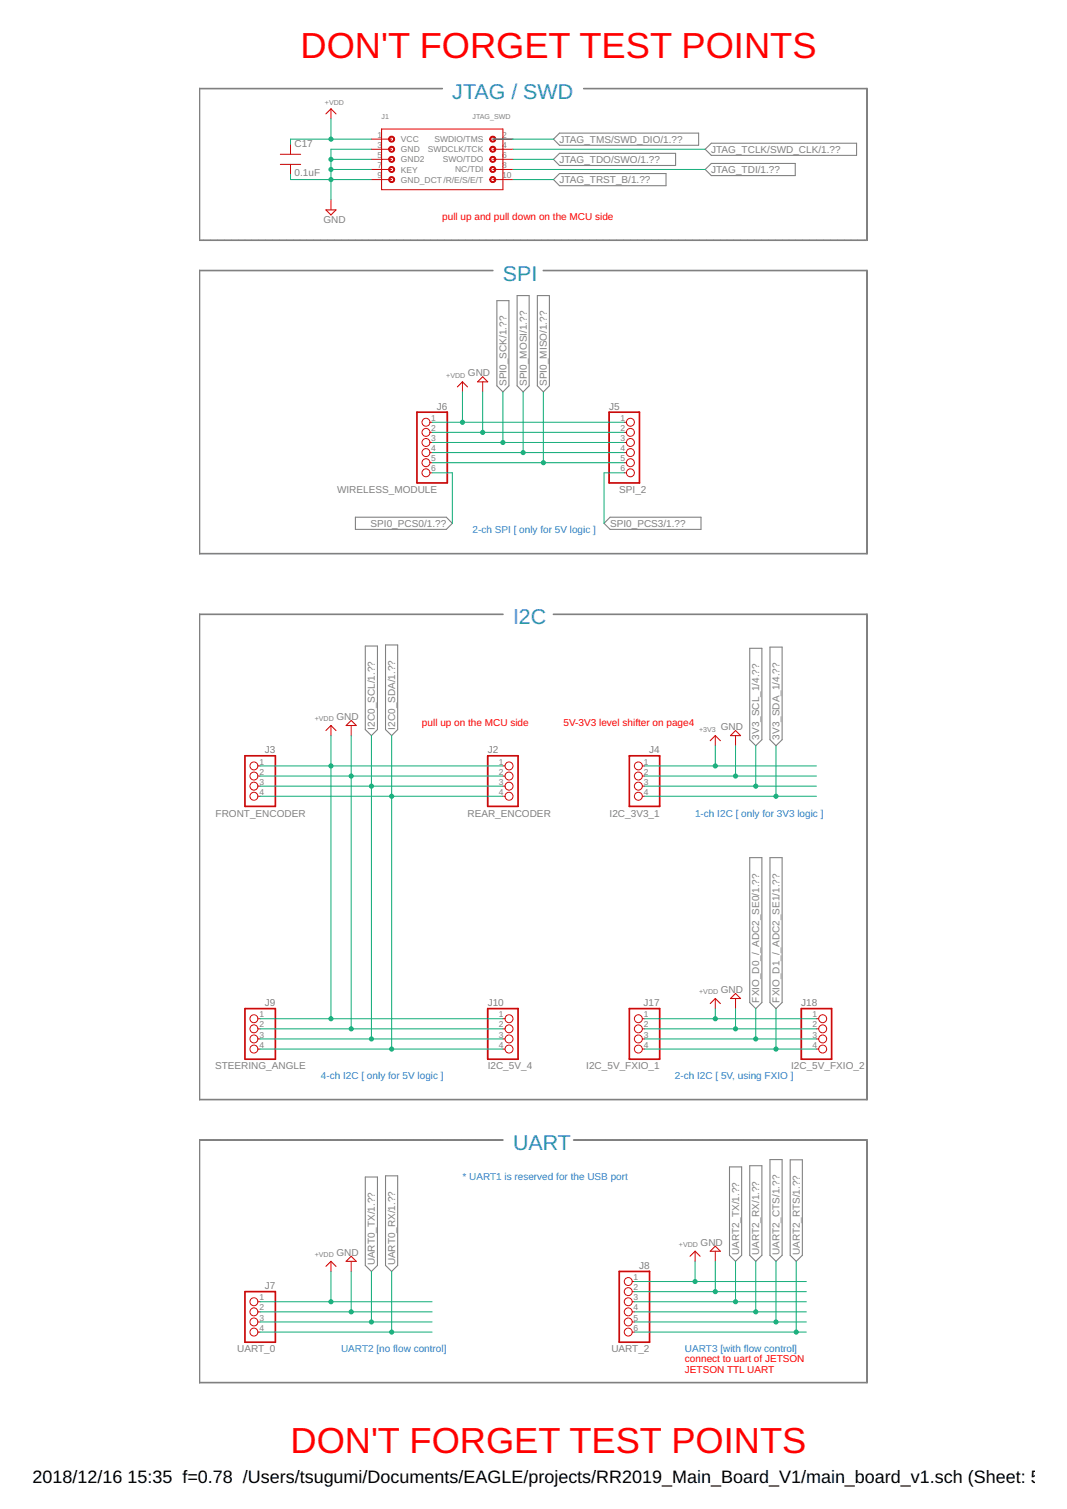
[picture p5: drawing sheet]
<svg xmlns="http://www.w3.org/2000/svg" width="210mm" height="297mm" viewBox="0 0 210 297" stroke-linecap="round" stroke-linejoin="round" font-family="sans-serif">
<g fill="none" stroke="#808080" stroke-width=".21">
<path d="M108.9 27.4l1.2-1.2h27.3v2.4h-27.3zM108.9 35.3l1.2-1.1h20.9v2.4h-20.9zM108.9 31.4l1.2-1.2h22.8v2.4h-22.8zM138.7 29.4l1.2-1.2h28.6v2.4h-28.6zM138.7 33.4l1.2-1.2h16.5v2.4h-16.5zM97.7 59.2h2.4v16.7l-1.2 1.3-1.2-1.3zM101.7 58.2h2.4v17.7l-1.2 1.3-1.2-1.3zM105.7 58.2h2.4v17.7l-1.2 1.3-1.2-1.3zM69.9 101.8h17.9l1.2 1.2-1.2 1.2h-17.9zM120 101.8h17.9v2.4h-17.9l-1.2-1.2zM71.9 127.2h2.4v16.4l-1.2 1.2-1.2-1.2zM75.8 127h2.4v16.6l-1.2 1.2-1.2-1.2z"/>
<path d="M147.5 127.6h2.4v18l-1.2 1.2-1.2-1.2zM151.5 127.4h2.4v18.2l-1.2 1.2-1.2-1.2zM147.5 168.8h2.4v28.5l-1.2 1.2-1.2-1.2zM151.5 168.8h2.4v28.5l-1.2 1.2-1.2-1.2zM71.9 231.7h2.4v17.4l-1.2 1.2-1.2-1.2zM75.8 231.5h2.4v17.6l-1.2 1.2-1.2-1.2zM143.5 229.7h2.4v17.4l-1.2 1.2-1.2-1.2zM147.5 229.5h2.4v17.6l-1.2 1.2-1.2-1.2zM151.5 228.3h2.4v18.8l-1.2 1.2-1.2-1.2zM155.4 228.3h2.4v18.8l-1.2 1.2-1.2-1.2z"/>
</g>
<g fill="none" stroke="#c90b0b" stroke-width=".21">
<path d="M55.2 30.4h3.9M55.2 32.4h3.9M64.1 22.4l1-1 1 1M75.1 25.4h23.8v11.9h-23.8zM64.1 41.3h2l-1 1zM90 76.2l1-1 1 1M95 74.2l.9 1h-1.9zM64.1 143.8l1-1 1 1M69.1 141.8l1 1h-2zM139.7 145.8l1-1 1 1M144.7 143.8l1 1h-2zM139.7 197.5l1-.9 1 .9"/>
<path d="M144.7 195.6l1 1h-2zM64.1 249.3l1-1 1 1M69.1 247.3l1 1h-2zM135.7 247.3l1-1 1 1M140.7 245.3l1 1h-2z"/>
</g>
<g fill="none" stroke="#c90b0b" stroke-width=".2">
<path d="M57.1 28.4v2M57.1 32.4v2M65.1 21.4v2M65.1 39.3v2M73.1 27.4h3.9M73.1 29.4h3.9M73.1 31.4h3.9M73.1 33.4h3.9M73.1 35.3h3.9M96.9 27.4h4M96.9 29.4h4M96.9 31.4h4"/>
<path d="M96.9 33.4h4M96.9 35.3h4M91 75.2v2M95 75.2v2M84.6 83.1h.4M84.6 85.1h.4M84.6 87.1h.4M84.6 89.1h.4M84.6 91.1h.4M84.6 93.1h.4M122.8 83.1h.5M122.8 85.1h.5"/>
<path d="M122.8 87.1h.5M122.8 89.1h.5M122.8 91.1h.5M122.8 93.1h.5M50.7 150.8h.5M50.7 152.8h.5M50.7 154.7h.5M50.7 156.7h.5M65.1 142.8v2M69.1 142.8v2M98.9 150.8h.5M98.9 152.8h.5"/>
<path d="M98.9 154.7h.5M98.9 156.7h.5M126.3 150.8h.5M126.3 152.8h.5M126.3 154.7h.5M126.3 156.7h.5M140.7 144.8v2M144.7 144.8v2M140.7 196.6v1.9M144.7 196.6v1.9M50.7 200.5h.5M50.7 202.5h.5"/>
<path d="M50.7 204.5h.5M50.7 206.5h.5M98.9 200.5h.5M98.9 202.5h.5M98.9 204.5h.5M98.9 206.5h.5M126.3 200.5h.5M126.3 202.5h.5M126.3 204.5h.5M126.3 206.5h.5M160.6 200.5h.5M160.6 202.5h.5"/>
<path d="M160.6 204.5h.5M160.6 206.5h.5M50.7 256.2h.5M50.7 258.2h.5M65.1 248.3v2M69.1 248.3v2M124.4 256.2h.4M124.4 258.2h.4M124.4 252.3h.4M124.4 254.3h.4M136.7 246.3v2M140.7 246.3v2"/>
<path d="M50.7 260.2h.5M50.7 262.2h.5M124.4 260.2h.4M124.4 262.2h.4"/>
<circle cx="83.8" cy="91.1" r=".78"/>
<circle cx="83.8" cy="83.1" r=".78"/>
<circle cx="83.8" cy="85.1" r=".78"/>
<circle cx="83.8" cy="89.1" r=".78"/>
<circle cx="83.8" cy="87.1" r=".78"/>
<circle cx="83.8" cy="93.1" r=".78"/>
<circle cx="124" cy="83.1" r=".78"/>
<circle cx="124" cy="89.1" r=".78"/>
<circle cx="124" cy="91.1" r=".78"/>
<circle cx="124" cy="85.1" r=".78"/>
<circle cx="124" cy="87.1" r=".78"/>
<circle cx="124" cy="93.1" r=".78"/>
<circle cx="50" cy="156.7" r=".78"/>
<circle cx="50" cy="150.8" r=".78"/>
<circle cx="50" cy="154.7" r=".78"/>
<circle cx="50" cy="152.8" r=".78"/>
<circle cx="100.1" cy="156.7" r=".78"/>
<circle cx="100.1" cy="154.7" r=".78"/>
<circle cx="100.1" cy="150.8" r=".78"/>
<circle cx="100.1" cy="152.8" r=".78"/>
<circle cx="125.6" cy="156.7" r=".78"/>
<circle cx="125.6" cy="150.8" r=".78"/>
<circle cx="125.6" cy="152.8" r=".78"/>
<circle cx="125.6" cy="154.7" r=".78"/>
<circle cx="50" cy="204.5" r=".78"/>
<circle cx="50" cy="206.5" r=".78"/>
<circle cx="50" cy="200.5" r=".78"/>
<circle cx="50" cy="202.5" r=".78"/>
<circle cx="100.1" cy="204.5" r=".78"/>
<circle cx="100.1" cy="200.5" r=".78"/>
<circle cx="100.1" cy="202.5" r=".78"/>
<circle cx="100.1" cy="206.5" r=".78"/>
<circle cx="125.6" cy="204.5" r=".78"/>
<circle cx="125.6" cy="200.5" r=".78"/>
<circle cx="125.6" cy="202.5" r=".78"/>
<circle cx="125.6" cy="206.5" r=".78"/>
<circle cx="161.8" cy="206.5" r=".78"/>
<circle cx="161.8" cy="204.5" r=".78"/>
<circle cx="161.8" cy="200.5" r=".78"/>
<circle cx="161.8" cy="202.5" r=".78"/>
<circle cx="50" cy="258.2" r=".78"/>
<circle cx="50" cy="256.2" r=".78"/>
<circle cx="123.6" cy="254.3" r=".78"/>
<circle cx="123.6" cy="258.2" r=".78"/>
<circle cx="123.6" cy="252.3" r=".78"/>
<circle cx="123.6" cy="256.2" r=".78"/>
<circle cx="50" cy="260.2" r=".78"/>
<circle cx="50" cy="262.2" r=".78"/>
<circle cx="123.6" cy="262.2" r=".78"/>
<circle cx="123.6" cy="260.2" r=".78"/>
</g>
<g fill="#c90b0b" stroke="#c90b0b" stroke-width=".2">
<path d="M76.6 27a.6 .6 0 0 1 1 .1 .6 .6 0 0 1-.4 .9 .6 .6 0 0 1-.7-.6h.1a.39 .39 0 0 1 .6-.4 .39 .39 0 0 1 .1 .6 .39 .39 0 0 1-.6-.1l-.1-.1h-.1z" fill-rule="evenodd"/>
<path d="M76.6 29a.6 .6 0 0 1 1 .1 .6 .6 0 0 1-.4 .8 .6 .6 0 0 1-.7-.5h.1a.39 .39 0 0 1 .6-.4 .39 .39 0 0 1 .1 .6 .39 .39 0 0 1-.6-.1l-.1-.1h-.1z" fill-rule="evenodd"/>
<path d="M76.6 30.9a.6 .6 0 0 1 1 .2 .6 .6 0 0 1-.4 .8 .6 .6 0 0 1-.7-.5h.1a.39 .39 0 0 1 .6-.4 .39 .39 0 0 1 .1 .6 .39 .39 0 0 1-.6-.1l-.1-.1h-.1z" fill-rule="evenodd"/>
<path d="M76.6 32.9a.6 .6 0 0 1 1 .1 .6 .6 0 0 1-.4 .9 .6 .6 0 0 1-.7-.5h.1a.39 .39 0 0 1 .6-.4 .39 .39 0 0 1 .1 .6 .39 .39 0 0 1-.6-.1l-.1-.1h-.1z" fill-rule="evenodd"/>
<path d="M76.6 34.9a.6 .6 0 0 1 1 .1 .6 .6 0 0 1-.4 .9 .6 .6 0 0 1-.7-.6h.1a.39 .39 0 0 1 .6-.4 .39 .39 0 0 1 .1 .7 .39 .39 0 0 1-.6-.1l-.1-.2h-.1z" fill-rule="evenodd"/>
<path d="M96.5 27a.6 .6 0 0 1 1 .1 .6 .6 0 0 1-.4 .9 .6 .6 0 0 1-.7-.6h.1a.39 .39 0 0 1 .6-.4 .39 .39 0 0 1 .1 .6 .39 .39 0 0 1-.6-.1l-.1-.1h-.1z" fill-rule="evenodd"/>
<path d="M96.5 29a.6 .6 0 0 1 1 .1 .6 .6 0 0 1-.4 .8 .6 .6 0 0 1-.7-.5h.1a.39 .39 0 0 1 .6-.4 .39 .39 0 0 1 .1 .6 .39 .39 0 0 1-.6-.1l-.1-.1h-.1z" fill-rule="evenodd"/>
<path d="M96.5 30.9a.6 .6 0 0 1 1 .2 .6 .6 0 0 1-.4 .8 .6 .6 0 0 1-.7-.5h.1a.39 .39 0 0 1 .6-.4 .39 .39 0 0 1 .1 .6 .39 .39 0 0 1-.6-.1l-.1-.1h-.1z" fill-rule="evenodd"/>
<path d="M96.5 32.9a.6 .6 0 0 1 1 .1 .6 .6 0 0 1-.4 .9 .6 .6 0 0 1-.7-.5h.1a.39 .39 0 0 1 .6-.4 .39 .39 0 0 1 .1 .6 .39 .39 0 0 1-.6-.1l-.1-.1h-.1z" fill-rule="evenodd"/>
<path d="M96.5 34.9a.6 .6 0 0 1 1 .1 .6 .6 0 0 1-.4 .9 .6 .6 0 0 1-.7-.6h.1a.39 .39 0 0 1 .6-.4 .39 .39 0 0 1 .1 .7 .39 .39 0 0 1-.6-.1l-.1-.2h-.1z" fill-rule="evenodd"/>
</g>
<path d="M82 81.1h6v14h-6zM119.8 81.1h6v14h-6zM48.2 148.8h6v9.9h-6zM95.9 148.8h6v9.9h-6zM123.8 148.8h6v9.9h-6zM48.2 198.5h6v10h-6zM95.9 198.5h6v10h-6zM123.8 198.5h6v10h-6zM157.6 198.5h6v10h-6zM48.2 254.3h6v9.9h-6zM121.8 250.3h6v13.9h-6z" fill="none" stroke="#c90b0b" stroke-width=".34"/>
<g fill="none" stroke="#0dab76" stroke-width=".2">
<path d="M57.1 34.4v.9h16M65.1 23.4v4M65.1 31.4h8M65.1 33.4h8M73.1 29.4h-8v9.9M73.1 27.4h-16v1M96.9 27.4h12M100.9 29.4h37.8M100.9 31.4h8M100.9 33.4h37.8M100.9 35.3h8M91 77.2v5.9"/>
<path d="M95 77.2v7.9M98.9 77.2v9.9M102.9 77.2v11.9M106.9 77.2v13.9M85 83.1h37.8M85 85.1h37.8M85 87.1h37.8M85 89.1h37.8M85 91.1h37.8M85 93.1h4v9.9M122.8 93.1h-4v9.9M51.2 150.8h47.7"/>
<path d="M51.2 152.8h47.7M51.2 154.7h47.7M51.2 156.7h47.7M65.1 144.8v55.7M69.1 144.8v57.7M73.1 144.8v59.7M77 144.8v61.7M126.8 150.8h33.8M126.8 152.8h33.8M126.8 154.7h33.8M126.8 156.7h33.8M140.7 146.8v4"/>
<path d="M144.7 146.8v6M148.7 146.8v7.9M152.7 146.8v9.9M140.7 198.5v2M144.7 198.5v4M148.7 198.5v6M152.7 198.5v8M51.2 200.5h47.7M51.2 202.5h47.7M51.2 204.5h47.7M51.2 206.5h47.7M126.8 200.5h33.8"/>
<path d="M126.8 202.5h33.8M126.8 204.5h33.8M126.8 206.5h33.8M51.2 256.2h33.8M51.2 258.2h33.8M65.1 250.3v5.9M69.1 250.3v7.9M73.1 250.3v9.9M77 250.3v11.9M124.8 252.3h33.8M124.8 256.2h33.8M124.8 258.2h33.8"/>
<path d="M124.8 254.3h33.8M136.7 248.3v4M140.7 248.3v6M144.7 248.3v7.9M148.7 248.3v9.9M152.7 248.3v11.9M156.6 248.3v13.9M51.2 262.2h33.8M51.2 260.2h33.8M124.8 262.2h33.8M124.8 260.2h33.8"/>
</g>
<g fill="#0dab76" stroke="#0dab76" stroke-width=".2">
<circle cx="65.1" cy="27.4" r=".4"/>
<circle cx="91" cy="83.1" r=".4"/>
<circle cx="65.1" cy="150.8" r=".4"/>
<circle cx="65.1" cy="200.5" r=".4"/>
<circle cx="140.7" cy="150.8" r=".4"/>
<circle cx="136.7" cy="252.3" r=".4"/>
<circle cx="65.1" cy="256.2" r=".4"/>
<circle cx="65.1" cy="31.4" r=".4"/>
<circle cx="65.1" cy="33.4" r=".4"/>
<circle cx="65.1" cy="35.3" r=".4"/>
<circle cx="95" cy="85.1" r=".4"/>
<circle cx="69.1" cy="152.8" r=".4"/>
<circle cx="69.1" cy="202.5" r=".4"/>
<circle cx="144.7" cy="152.8" r=".4"/>
<circle cx="69.1" cy="258.2" r=".4"/>
<circle cx="140.7" cy="254.3" r=".4"/>
<circle cx="144.7" cy="202.5" r=".4"/>
<circle cx="98.9" cy="87.1" r=".4"/>
<circle cx="102.9" cy="89.1" r=".4"/>
<circle cx="106.9" cy="91.1" r=".4"/>
<circle cx="73.1" cy="154.7" r=".4"/>
<circle cx="73.1" cy="204.5" r=".4"/>
<circle cx="77" cy="156.7" r=".4"/>
<circle cx="77" cy="206.5" r=".4"/>
<circle cx="148.7" cy="154.7" r=".4"/>
<circle cx="152.7" cy="156.7" r=".4"/>
<circle cx="156.6" cy="262.2" r=".4"/>
<circle cx="152.7" cy="260.2" r=".4"/>
<circle cx="148.7" cy="258.2" r=".4"/>
<circle cx="144.7" cy="256.2" r=".4"/>
<circle cx="140.7" cy="200.5" r=".4"/>
<circle cx="148.7" cy="204.5" r=".4"/>
<circle cx="152.7" cy="206.5" r=".4"/>
<circle cx="73.1" cy="260.2" r=".4"/>
<circle cx="77" cy="262.2" r=".4"/>
</g>
<g fill="#808080" stroke="#808080" stroke-width=".2">
<path d="M39.2 17.4l47.9 .1z"/>
<path d="M39.2 17.4h.1v29.9z"/>
<path d="M39.2 47.3h131.4z"/>
<path d="M170.5 17.4h.1v29.9z"/>
<path d="M114.8 17.4l55.8 .1h-55.8z"/>
<path d="M39.2 53.2l57.8 .1z"/>
<path d="M39.2 53.2h.1v55.9z"/>
<path d="M39.2 109h131.4z"/>
<path d="M170.5 53.2h.1v55.9z"/>
<path d="M106.8 53.2l63.8 .1z"/>
<path d="M39.2 120.9h59.8z"/>
<path d="M39.2 120.9h.1v95.6z"/>
<path d="M39.2 216.4l131.4 .1z"/>
<path d="M170.5 120.9l.1 95.6z"/>
<path d="M108.9 120.9h61.7l-61.7 .1z"/>
<path d="M39.2 224.4h59.8z"/>
<path d="M39.2 224.4h.1v47.8z"/>
<path d="M39.2 272.1l131.4 .1z"/>
<path d="M170.5 224.4h.1v47.8z"/>
<path d="M112.8 224.4h57.8z"/>
</g>
<g font-size="7.1" fill="#f00">
<text x="59.1" y="11.5">DON'T FORGET TEST POINTS</text>
<text x="57.1" y="286.1">DON'T FORGET TEST POINTS</text>
</g>
<g font-size="4.2" fill="#2c7bce">
<text x="89" y="19.4">JTAG / SWD</text>
<text x="98.9" y="55.3">SPI</text>
<text x="100.9" y="122.9">I2C</text>
<text x="100.9" y="226.4">UART</text>
</g>
<g font-size="3.5">
<text x="6.4" y="291.8">2018/12/16</text>
<text x="25.1" y="291.8">15:35 f=0.78 /Users/tsugumi/Documents/EAGLE/projects/RR2019_Main_Board_V1/main_board_v1.sch (Sheet: 5/7)</text>
</g>
<g font-size="2" fill="#808080">
<text x="57.9" y="28.9">C17</text>
<text x="110.1" y="28.1">JTAG_TMS/SWD_DIO/1.??</text>
<text x="57.9" y="34.7">0.1uF</text>
<text x="110.1" y="32.1">JTAG_TDO/SWO/1.??</text>
<text x="139.9" y="30.1">JTAG_TCLK/SWD_CLK/1.??</text>
<text x="139.9" y="34.1">JTAG_TDI/1.??</text>
<text x="110.1" y="36.1">JTAG_TRST_B/1.??</text>
<text x="63.6" y="43.8">GND</text>
<text x="92.1" y="74.1">GND</text>
<text x="99.6" y="76" transform="rotate(-90 99.6 76)">SPI0_SCK/1.??</text>
<text x="103.6" y="76" transform="rotate(-90 103.6 76)">SPI0_MOSI/1.??</text>
<text x="107.6" y="76" transform="rotate(-90 107.6 76)">SPI0_MISO/1.??</text>
<text x="85.9" y="80.6">J6</text>
<text x="119.8" y="80.6">J5</text>
<text x="66.3" y="97">WIRELESS_MODULE</text>
<text x="121.8" y="97">SPI_2</text>
<text x="72.9" y="103.7">SPI0_PCS0/1.??</text>
<text x="120" y="103.7">SPI0_PCS3/1.??</text>
<text x="66.2" y="141.7">GND</text>
<text x="73.8" y="143.6" transform="rotate(-90 73.8 143.6)">I2C0_SCL/1.??</text>
<text x="77.7" y="143.6" transform="rotate(-90 77.7 143.6)">I2C0_SDA/1.??</text>
<text x="141.8" y="143.7">GND</text>
<text x="52.1" y="148.3">J3</text>
<text x="95.9" y="148.3">J2</text>
<text x="127.7" y="148.3">J4</text>
<text x="149.4" y="145.6" transform="rotate(-90 149.4 145.6)">3V3_SCL_1/4.??</text>
<text x="153.4" y="145.6" transform="rotate(-90 153.4 145.6)">3V3_SDA_1/4.??</text>
<text x="42.4" y="160.7">FRONT_ENCODER</text>
<text x="92" y="160.7">REAR_ENCODER</text>
<text x="119.9" y="160.7">I2C_3V3_1</text>
<text x="141.8" y="195.5">GND</text>
<text x="149.4" y="197.3" transform="rotate(-90 149.4 197.3)">FXIO_D0_/_ADC2_SE0/1.??</text>
<text x="153.4" y="197.3" transform="rotate(-90 153.4 197.3)">FXIO_D1_/_ADC2_SE1/1.??</text>
<text x="52.1" y="198">J9</text>
<text x="95.9" y="198">J10</text>
<text x="126.6" y="198">J17</text>
<text x="157.6" y="198">J18</text>
<text x="42.3" y="210.5">STEERING_ANGLE</text>
<text x="95.9" y="210.5">I2C_5V_4</text>
<text x="115.3" y="210.5">I2C_5V_FXIO_1</text>
<text x="155.6" y="210.5">I2C_5V_FXIO_2</text>
<text x="137.8" y="245.2">GND</text>
<text x="66.2" y="247.2">GND</text>
<text x="73.8" y="249.1" transform="rotate(-90 73.8 249.1)">UART0_TX/1.??</text>
<text x="77.7" y="249.1" transform="rotate(-90 77.7 249.1)">UART0_RX/1.??</text>
<text x="125.7" y="249.8">J8</text>
<text x="145.4" y="247.1" transform="rotate(-90 145.4 247.1)">UART2_TX/1.??</text>
<text x="149.4" y="247.1" transform="rotate(-90 149.4 247.1)">UART2_RX/1.??</text>
<text x="153.4" y="247.1" transform="rotate(-90 153.4 247.1)">UART2_CTS/1.??</text>
<text x="157.3" y="247.1" transform="rotate(-90 157.3 247.1)">UART2_RTS/1.??</text>
<text x="52.1" y="253.8">J7</text>
<text x="46.6" y="266.2">UART_0</text>
<text x="120.3" y="266.2">UART_2</text>
</g>
<g font-size="2" fill="#f00">
<text x="87" y="43.3">pull up and pull down on the MCU side</text>
<text x="83" y="142.8">pull up on the MCU side</text>
<text x="110.9" y="142.8">5V-3V3 level shifter on page4</text>
<text x="134.7" y="268.2">connect to uart of JETSON</text>
<text x="134.7" y="270.2">JETSON TTL UART</text>
</g>
<g font-size="2" fill="#2c7bce">
<text x="93" y="105">2-ch SPI [ only for 5V logic ]</text>
<text x="136.7" y="160.7">1-ch I2C [ only for 3V3 logic ]</text>
<text x="63.1" y="212.5">4-ch I2C [ only for 5V logic ]</text>
<text x="132.8" y="212.5">2-ch I2C [ 5V, using FXIO ]</text>
<text x="91" y="232.4">* UART1 is reserved for the USB port</text>
<text x="67.1" y="266.2">UART2 [no flow control]</text>
<text x="134.7" y="266.2">UART3 [with flow control]</text>
</g>
<g font-size="1.7" fill="#808080">
<text x="74.3" y="27.1">1</text>
<text x="74.3" y="29.1">3</text>
<text x="78.9" y="28">VCC</text>
<text x="78.9" y="30">GND</text>
<text x="84.1" y="30">SWDCLK/TCK</text>
<text x="85.5" y="28">SWDIO/TMS</text>
<text x="98.8" y="27.1">2</text>
<text x="98.8" y="29.1">4</text>
<text x="74.3" y="31.1">5</text>
<text x="74.3" y="33.1">7</text>
<text x="74.3" y="35.1">9</text>
<text x="78.9" y="32">GND2</text>
<text x="78.9" y="34">KEY</text>
<text x="78.9" y="36">GND_DCT/R/E/S/E/T</text>
<text x="87.1" y="32">SWO/TDO</text>
<text x="89.5" y="34">NC/TDI</text>
<text x="98.8" y="31.1">6</text>
<text x="98.8" y="33.1">8</text>
<text x="98.8" y="35.1">10</text>
<text x="84.8" y="82.8">1</text>
<text x="122" y="82.8">1</text>
<text x="84.8" y="84.8">2</text>
<text x="84.8" y="86.8">3</text>
<text x="84.8" y="88.8">4</text>
<text x="122" y="84.8">2</text>
<text x="122" y="86.8">3</text>
<text x="122" y="88.8">4</text>
<text x="84.8" y="90.8">5</text>
<text x="84.8" y="92.8">6</text>
<text x="122" y="90.8">5</text>
<text x="122" y="92.8">6</text>
<text x="51" y="150.5">1</text>
<text x="51" y="152.5">2</text>
<text x="51" y="154.5">3</text>
<text x="98.2" y="150.5">1</text>
<text x="98.2" y="152.5">2</text>
<text x="98.2" y="154.5">3</text>
<text x="126.6" y="150.5">1</text>
<text x="126.6" y="152.5">2</text>
<text x="126.6" y="154.5">3</text>
<text x="51" y="156.5">4</text>
<text x="98.2" y="156.5">4</text>
<text x="126.6" y="156.5">4</text>
<text x="51" y="200.2">1</text>
<text x="51" y="202.2">2</text>
<text x="98.2" y="200.2">1</text>
<text x="98.2" y="202.2">2</text>
<text x="126.6" y="200.2">1</text>
<text x="126.6" y="202.2">2</text>
<text x="159.8" y="200.2">1</text>
<text x="159.8" y="202.2">2</text>
<text x="51" y="204.2">3</text>
<text x="51" y="206.2">4</text>
<text x="98.2" y="204.2">3</text>
<text x="98.2" y="206.2">4</text>
<text x="126.6" y="204.2">3</text>
<text x="126.6" y="206.2">4</text>
<text x="159.8" y="204.2">3</text>
<text x="159.8" y="206.2">4</text>
<text x="124.6" y="252">1</text>
<text x="51" y="256">1</text>
<text x="51" y="258">2</text>
<text x="124.6" y="254">2</text>
<text x="124.6" y="256">3</text>
<text x="124.6" y="258">4</text>
<text x="51" y="260">3</text>
<text x="51" y="261.9">4</text>
<text x="124.6" y="260">5</text>
<text x="124.6" y="261.9">6</text>
</g>
<g font-size="1.4" fill="#808080">
<text x="63.9" y="20.6">+VDD</text>
<text x="75.1" y="23.4">J1</text>
<text x="93" y="23.4">JTAG_SWD</text>
<text x="87.8" y="74.4">+VDD</text>
<text x="61.9" y="142">+VDD</text>
<text x="137.5" y="144">+3V3</text>
<text x="137.5" y="195.8">+VDD</text>
<text x="133.6" y="245.5">+VDD</text>
<text x="61.9" y="247.5">+VDD</text>
</g>
</svg>
